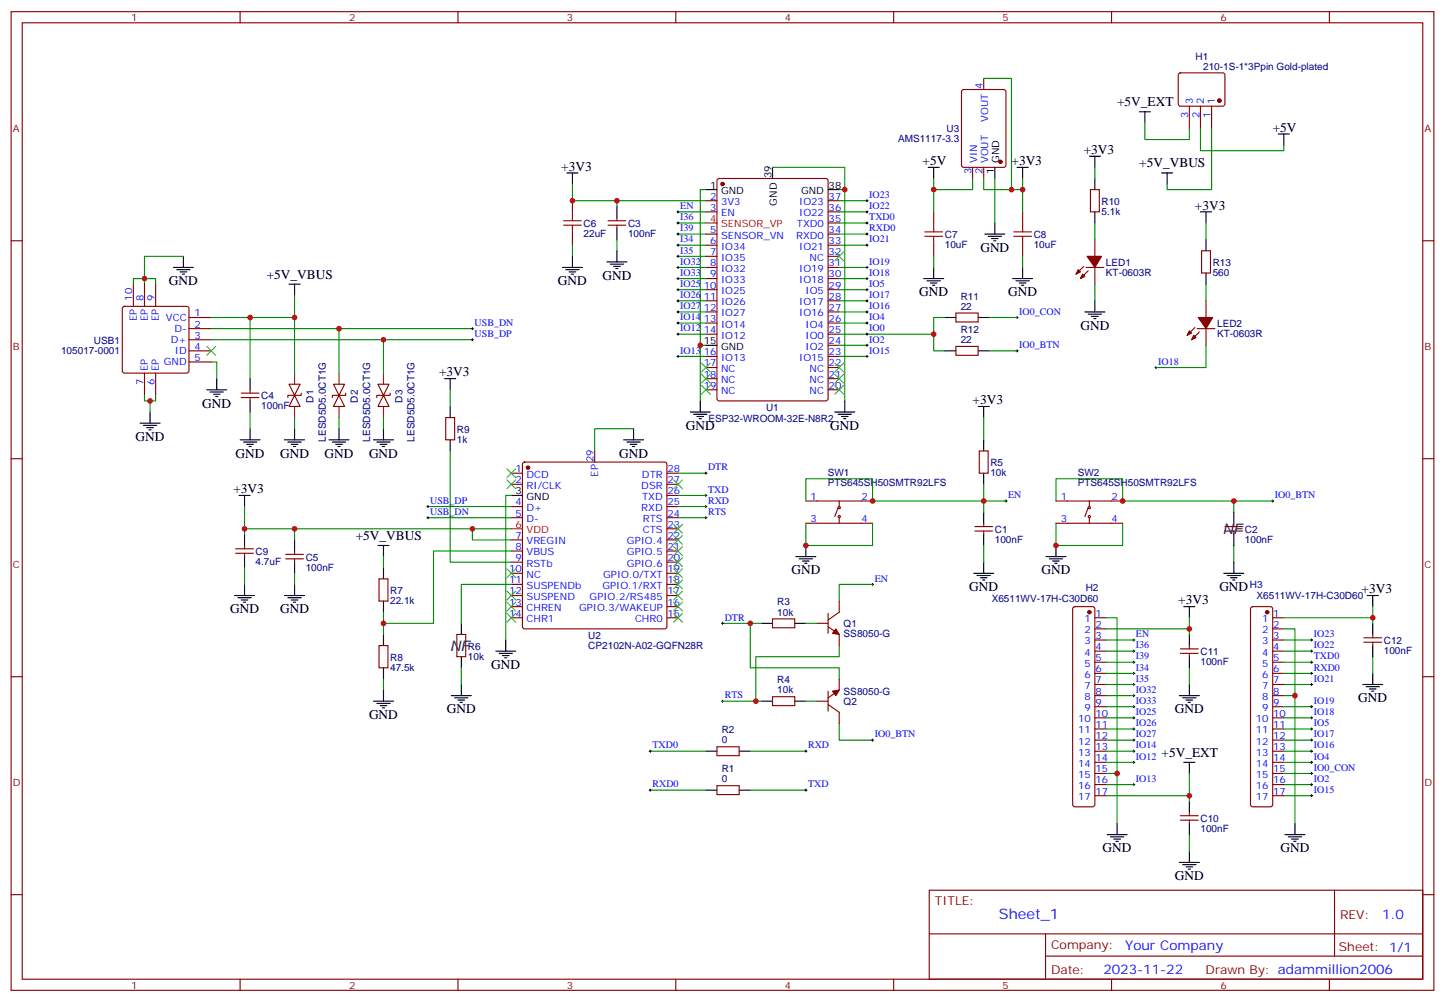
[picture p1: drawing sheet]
<svg xmlns="http://www.w3.org/2000/svg" width="459mm" height="318mm" viewBox="0 0 459 318" stroke-linecap="round" stroke-linejoin="round" font-family="sans-serif">
<g fill="none" stroke="#870000" stroke-width=".35">
<path d="M3.5 3.7h451.6v310.4h-451.6zM7.1 7.2h444.5v303.4h-444.5zM76.2 3.7v3.5M145.3 3.7v3.5M214.5 3.7v3.5M283.6 3.7v3.5M352.8 3.7v3.5M421.9 3.7v3.5M305.4 28.6l.5-.2h12.7l.6 .4 .1 23.6-.5 .6-12.9 .1-.7-.5v-23.5zM312.2 24.9v3.5M374.2 23.3l.4-.2h13.5l.5 .2 .2 .5-.1 9.5-.6 .4-13.7-.1-.5-.6v-9.2zM377.5 33.7v7"/>
<path d="M381 33.7v7M384.5 33.7v7M227.8 56.8l.4-.2h33.9l.7 .5v69.4l-.4 .6-34.2 .1-.6-.5-.1-69.4zM308.7 53.1v3.5M312.2 53.1v3.5M3.5 76.4h3.6M181.7 63.7v3.5M181.7 74.3v3.5M193 71.4h5.6M193 70h5.6M195.8 69v1M195.8 71.4v1.1"/>
<path d="M224 63.7h3.5M224 67.2h3.5M224 74.3h3.5M224 77.8h3.5M262.8 63.7h3.5M262.8 67.2h3.5M262.8 74.3h3.5M262.8 77.8h3.5M262.8 70.7h3.5M296.3 67.2v3.5M296.3 77.8v3.5M324.6 67.2v3.5"/>
<path d="M324.6 77.8v3.5M346.1 60.1h2.8v7.1h-2.8zM347.5 76v5.3M381.4 79.6h2.8v7h-2.8zM451.6 76.4h3.5M39 97.4l.5-.2h19.8l.5 .2 .2 .5v19.8l-.3 .5-.4 .2h-19.8l-.5-.3-.2-.4v-19.8zM42.3 90.1v7.1M45.9 90.1v7.1M49.4 90.1v7.1M224 81.3h3.5M224 84.8h3.5M224 88.4h3.5"/>
<path d="M224 91.9h3.5M224 95.4h3.5M224 99h3.5M262.8 81.3h3.5M262.8 84.8h3.5M262.8 88.4h3.5M262.8 91.9h3.5M262.8 95.4h3.5M262.8 99h3.5M303.4 99.3h7v2.8h-7zM344 84.5l-2.5 2.5M344.7 84.8h5.6"/>
<path d="M345.4 85.9l-2.5 2.5M347.5 84.8v5.3M382.8 95.4v5.3M45.9 118.4v7M49.4 118.4v7M60 100.7h7M60 104.2h7M60 107.8h7M60 111.3h7M60 114.8h7M224 102.5h3.5M224 106h3.5"/>
<path d="M224 113.1h3.5M224 116.6h3.5M262.8 102.5h3.5M262.8 106h3.5M262.8 113.1h3.5M262.8 116.6h3.5M262.8 109.5h3.5M303.4 109.9h7v2.8h-7zM379.2 103.9l-2.4 2.5M379.9 104.2h5.7M380.6 105.3l-2.4 2.5M382.8 104.2v5.3"/>
<path d="M76.6 126.1h5.6M76.6 124.7h5.6M79.4 123.6v1.1M79.4 126.1v1.1M91.7 121.9h3.5l-1.7 3.5zM93.5 125.4l1.7 3.5h-3.5zM95.6 124.7v.7h-4.2v.7M105.8 121.9h3.6l-1.8 3.5zM107.6 125.4l1.8 3.5h-3.6zM109.7 124.7v.7h-4.2v.7M119.9 121.9h3.6l-1.8 3.5zM121.7 125.4l1.8 3.5h-3.6z"/>
<path d="M123.8 124.7v.7h-4.2v.7M141.5 132.5h2.8v7h-2.8zM224 120.1h3.5M224 123.6h3.5M262.8 120.1h3.5M262.8 123.6h3.5M3.5 145.5h3.6M162.3 150.1h3.5M162.3 153.6h3.5M166 146.8l.5-.2h44.5l.5 .2 .2 .5v51.5l-.3 .5-.4 .2h-44.5l-.5-.2-.2-.5v-51.5zM188.7 143.1v3.5M211.7 150.1h3.5"/>
<path d="M211.7 153.6h3.5M211.7 157.2h3.5M255.8 158.9h21.1M266.3 158.9v1.8M310.8 143.1h2.8v7h-2.8zM335.1 158.9h21.2M345.7 158.9v1.8M451.6 145.5h3.5M74.8 175.5h5.6M74.8 174.1h5.6M77.6 173v1.1M77.6 175.5v1.1"/>
<path d="M90.7 177.3h5.6M90.7 175.9h5.6M93.5 174.8v1.1M93.5 177.3v1M162.3 160.7h3.5M162.3 164.2h3.5M162.3 171.3h3.5M162.3 174.8h3.5M162.3 178.3h3.5M211.7 160.7h3.5M211.7 164.2h3.5M211.7 171.3h3.5"/>
<path d="M211.7 174.8h3.5M211.7 178.3h3.5M211.7 167.7h3.5M255.8 166h21.1M266 161l-1.1 2.9M266.3 164.2v1.8M309.4 168.5h5.6M309.4 167h5.6M312.2 166v1M312.2 168.5v1M335.1 166h21.2M345.4 161l-1.1 2.9"/>
<path d="M345.7 164.2v1.8M388.8 168.5h5.6M388.8 167h5.6M391.6 166v1M391.6 168.5v1M120.3 183.6h2.8v7.1h-2.8zM162.3 181.9h3.5M162.3 185.4h3.5M162.3 188.9h3.5M162.3 192.4h3.5M162.3 196h3.5M211.7 181.9h3.5"/>
<path d="M211.7 185.4h3.5M211.7 188.9h3.5M211.7 192.4h3.5M211.7 196h3.5M245.2 196.3h7v2.8h-7zM259.3 197.7h3.5M262.8 198.8l3.5 2.5v3.5M262.8 194.6v6.3M266.3 190.7v3.5l-3.5 2.5M340.7 192.6l.4-.2h5.7l.5 .2 .2 .5v62.1l-.2 .5-.5 .2h-5.7l-.5-.2-.2-.5v-62.1zM347.5 196h3.5M347.5 199.5h3.5"/>
<path d="M397.1 192.6l.5-.2h5.6l.5 .2 .2 .5v62.1l-.2 .5-.5 .2h-5.6l-.5-.2-.2-.5v-62.1zM403.9 196h3.6M403.9 199.5h3.6M3.5 214.7h3.6M120.3 204.8h2.8v7h-2.8zM145 201.3h2.8v7h-2.8zM262.8 219.3v6.3M266.3 215.4v3.5l-3.5 2.5M347.5 203h3.5M347.5 206.6h3.5M347.5 210.1h3.5M347.5 213.6h3.5"/>
<path d="M347.5 217.1h3.5M374.6 207.3h5.7M374.6 205.8h5.7M377.5 204.8v1M377.5 207.3v1M403.9 203h3.6M403.9 206.6h3.6M403.9 210.1h3.6M403.9 213.6h3.6M403.9 217.1h3.6M432.9 203.7h5.6M432.9 202.3h5.6"/>
<path d="M435.7 201.3v1M435.7 203.7v1.1M451.6 214.7h3.5M227.5 236.9h7.1v2.8h-7.1zM245.2 221h7v2.8h-7zM259.3 222.4h3.5M262.8 223.5l3.5 2.5v3.5M347.5 220.7h3.5M347.5 224.2h3.5M347.5 227.7h3.5M347.5 231.2h3.5M347.5 234.8h3.5"/>
<path d="M347.5 238.3h3.5M403.9 220.7h3.6M403.9 224.2h3.6M403.9 227.7h3.6M403.9 231.2h3.6M403.9 234.8h3.6M403.9 238.3h3.6M227.5 249.2h7.1v2.9h-7.1zM347.5 241.8h3.5M347.5 245.4h3.5M347.5 248.9h3.5M347.5 252.4h3.5"/>
<path d="M374.6 258.8h5.7M377.5 257.7v1.1M403.9 241.8h3.6M403.9 245.4h3.6M403.9 248.9h3.6M403.9 252.4h3.6M374.6 260.2h5.7M377.5 260.2v1M3.5 283.8h3.6M294.9 282.4h156.7v28.2h-156.7zM295 296.2h156.4M331.8 296.2v14.2"/>
<path d="M423.5 282.4l.1 20.9M451.6 283.8h3.5M76.2 310.6v3.5M145.3 310.6v3.5M214.5 310.6v3.5M283.6 310.6v3.5M331.8 303.3h119.6M352.8 310.6v3.5M421.9 310.6v3.5"/>
<circle cx="266.3" cy="163.9" r=".35"/>
<circle cx="266.3" cy="161" r=".35"/>
<circle cx="345.7" cy="163.9" r=".35"/>
<circle cx="345.7" cy="161" r=".35"/>
</g>
<g fill="#870000" stroke="#870000" stroke-width=".35">
<path d="M343.6 87l.7 .7-1.4 .7z"/>
<path d="M342.2 85.5l.7 .8-1.4 .7z"/>
<path d="M345 81.3h4.6l-2.1 3.5z"/>
<path d="M378.9 106.4l.7 .7-1.4 .7z"/>
<path d="M377.5 105l.7 .7-1.4 .7z"/>
<path d="M380.3 100.7h4.6l-2.1 3.5z"/>
<path d="M264.2 219.3l2.1-.4-1 1.8z"/>
<path d="M265.3 199.5l1 1.8-2.1-.4z"/>
<circle cx="229.3" cy="58.4" r=".53"/>
<circle cx="167.6" cy="148.3" r=".53"/>
<circle cx="317.5" cy="51.3" r=".53"/>
<circle cx="387" cy="31.9" r=".53"/>
<circle cx="345.7" cy="194.2" r=".53"/>
<circle cx="402.2" cy="194.2" r=".53"/>
</g>
<g fill="none" stroke="#000" stroke-width=".35">
<path d="M361.6 35.5h3.5M363.4 35.5v3.5M179.9 54.9h3.5M181.7 54.9v3.5M245.2 53.1v3.5M294.6 53.1h3.5M296.3 53.1v3.5M315.7 53.1v3.5M322.8 53.1h3.5M324.6 53.1v3.5M345.7 49.6h3.5M347.5 49.6v3.5"/>
<path d="M347.5 56.6v3.5M368.7 54.9h3.5M370.4 54.9v3.5M405.7 42.5h3.5M407.5 42.5v3.5M195.8 65.4v3.6M195.8 72.5v3.5M195.8 79.6v3.5M224 60.1h3.5M262.8 60.1h3.5M312.6 74.3h6.3M313.6 75h4.3"/>
<path d="M314.7 75.7h2.1M315.4 76.4h.7M315.7 70.7v3.6M347.5 67.2v3.5M381 67.2h3.5M382.8 67.2v3.5M382.8 76v3.6M55 84.8h6.4M56.1 85.5h4.2M57.1 86.3h2.2M57.9 87h.7M58.2 81.3v3.5"/>
<path d="M91.7 90.1h3.5M93.5 90.1v3.6M178.5 84.8h6.4M179.6 85.5h4.2M180.6 86.3h2.1M181.3 87h.7M181.7 81.3v3.5M192.6 83.1h6.4M193.7 83.8h4.2M194.7 84.5h2.1M195.4 85.2h.7M293.2 88.4h6.3"/>
<path d="M294.2 89.1h4.2M295.3 89.8h2.1M296 90.5h.7M296.3 84.8v3.6M321.4 88.4h6.3M322.4 89.1h4.3M323.5 89.8h2.1M324.2 90.5h.7M324.6 84.8v3.6M344.3 99h6.4M345.4 99.7h4.2M347.5 95.4v3.6"/>
<path d="M382.8 86.6v3.5M224 109.5h3.5M299.9 100.7h3.5M299.9 111.3h3.5M310.4 100.7h3.6M310.4 111.3h3.6M346.4 100.4h2.1M347.1 101.1h.7M44.4 134.2h6.4M45.5 134.9h4.2M46.6 135.6h2.1M47.3 136.3h.7"/>
<path d="M47.6 130.7v3.5M65.6 123.6h6.4M66.7 124.4h4.2M67.7 125.1h2.1M68.4 125.8h.7M68.8 120.1v3.5M76.2 139.5h6.3M79.4 120.1v3.5M79.4 127.2v3.5M79.4 136v3.5M90.3 139.5h6.4M93.5 136v3.5"/>
<path d="M104.4 139.5h6.4M107.6 136v3.5M118.5 139.5h6.4M121.7 136v3.5M141.1 120.1h3.5M142.9 120.1v3.5M142.9 128.9v3.6M142.9 139.5v3.6M197.9 139.5h6.4M201.1 136v3.5M219.1 130.7h6.3M220.1 131.4h4.3"/>
<path d="M221.2 132.1h2.1M221.9 132.8h.7M222.2 127.2v3.5M264.9 130.7h6.4M266 131.4h4.2M267.1 132.1h2.1M267.8 132.8h.7M268.1 127.2v3.5M310.4 128.9h3.6M312.2 128.9v3.6M312.2 139.5v3.6M75.8 157.2h3.6"/>
<path d="M77.3 140.2h4.2M77.6 157.2v3.5M78.3 140.9h2.1M79 141.6h.7M91.4 140.2h4.2M92.4 140.9h2.1M93.1 141.6h.7M105.5 140.2h4.2M106.5 140.9h2.2M107.2 141.6h.7M119.6 140.2h4.2M120.6 140.9h2.2"/>
<path d="M121.4 141.6h.7M162.3 157.2h3.5M199 140.2h4.2M200 140.9h2.1M200.7 141.6h.7M312.2 150.1v3.5M77.6 169.5v3.5M77.6 176.6v3.5M93.5 171.3v3.5M93.5 178.3v3.6M119.9 173h3.6M121.7 173v3.6"/>
<path d="M252.6 176.6h6.3M253.6 177.3h4.3M254.7 178h2.1M255.4 178.7h.7M255.8 173v3.6M312.2 162.5v3.5M312.2 169.5v3.5M312.2 178.3v3.6M332 176.6h6.3M333 177.3h4.3M334.1 178h2.1M334.8 178.7h.7"/>
<path d="M335.1 173v3.6M391.6 162.5v3.5M391.6 169.5v3.5M391.6 178.3v3.6M74.4 188.9h6.4M75.5 189.6h4.2M76.6 190.3h2.1M77.3 191h.7M77.6 185.4v3.5M90.3 188.9h6.4M91.4 189.6h4.2M92.4 190.3h2.1"/>
<path d="M93.1 191h.7M93.5 185.4v3.5M121.7 180.1v3.5M121.7 190.7v3.5M146.4 197.7v3.6M241.7 197.7h3.5M252.2 197.7h3.6M309 181.9h6.4M310.1 182.6h4.2M311.1 183.3h2.2M311.9 184h.7M375.7 192.4h3.5"/>
<path d="M377.5 192.4v3.6M388.4 181.9h6.4M389.5 182.6h4.2M390.5 183.3h2.1M391.2 184h.7M433.9 188.9h3.5M435.7 188.9v3.5M435.7 197.7v3.6M121.7 201.3v3.5M121.7 211.8v3.6M121.7 218.9v3.5M146.4 208.3v3.5"/>
<path d="M146.4 217.1v3.6M157.3 206.6h6.4M158.4 207.3h4.2M159.5 208h2.1M160.2 208.7h.7M160.5 203v3.6M377.5 201.3v3.5M377.5 208.3v3.5M377.5 217.1v3.6M432.5 217.1h6.4M433.6 217.8h4.2M434.6 218.5h2.1"/>
<path d="M435.3 219.3h.7M435.7 204.8v3.5M435.7 213.6v3.5M118.5 222.4h6.4M119.6 223.1h4.2M120.6 223.8h2.2M121.4 224.5h.7M143.2 220.7h6.4M144.3 221.4h4.2M145.3 222.1h2.2M146 222.8h.8M224 238.3h3.5"/>
<path d="M234.6 238.3h3.5M241.7 222.4h3.5M252.2 222.4h3.6M374.3 220.7h6.3M375.4 221.4h4.2M376.4 222.1h2.1M377.1 222.8h.7M224 250.6h3.5M234.6 250.6h3.5M375.7 241.8h3.5M377.5 241.8v3.6M377.5 254.2v3.5"/>
<path d="M351.4 264.8h6.3M352.4 265.5h4.3M353.5 266.2h2.1M354.2 266.9h.7M354.5 261.2v3.6M374.3 273.6h6.3M375.4 274.3h4.2M376.4 275h2.1M377.1 275.7h.7M377.5 261.2v3.6M377.5 270.1v3.5M407.8 264.8h6.4"/>
<path d="M408.9 265.5h4.2M409.9 266.2h2.1M410.6 266.9h.7M411 261.2v3.6"/>
</g>
<path d="M224 70.7h3.5M162.3 167.7h3.5" fill="none" stroke="#f00" stroke-width=".35"/>
<path d="M93.5 118.4v3.5M107.6 118.4v3.5M121.7 118.4v3.5M93.5 128.9v3.6M107.6 128.9v3.6M121.7 128.9v3.6" fill="none" stroke="#8c2424" stroke-width=".35"/>
<path d="M178.9 71.4h5.6M178.9 70h5.6M181.7 67.2v2.8M181.7 71.4v2.9M293.5 75h5.7M293.5 73.6h5.7M296.3 70.7v2.9M296.3 75v2.8M321.7 75h5.7M321.7 73.6h5.7M324.6 70.7v2.9M324.6 75v2.8" fill="none" stroke="#a10000" stroke-width=".35"/>
<g fill="none" stroke="#008700" stroke-width=".35">
<path d="M312.2 24.9h8.8v35.2M363.4 39v5.3h14.1v-3.6M181.7 58.4v5.3h42.3M245.2 53.1h22.9v7M296.3 56.6v3.5h12.4v-3.5M312.2 56.6v3.5h12.4v-3.5M315.7 56.6v14.1M347.5 53.1v3.5M381 40.7v7.1h26.5v-1.8M384.5 40.7v19.4h-14.1v-1.7M181.7 77.8v3.5M195.8 63.7v1.7"/>
<path d="M195.8 76v3.6M215.2 67.2h8.8M215.2 70.7h8.8M215.2 74.3h8.8M215.2 77.8h8.8M224 60.1h-1.8v67.1M266.3 60.1h1.8v67.1M266.3 67.2h8.9M266.3 70.7h8.9M266.3 74.3h8.9M266.3 77.8h8.9M266.3 63.7h8.9"/>
<path d="M296.3 60.1v7.1M324.6 60.1v7.1M347.5 70.7v5.3M382.8 70.7v5.3M42.3 90.1v-1.7h7.1v1.7M58.2 81.3h-12.3v8.8M93.5 93.7v7M215.2 91.9h8.8M215.2 88.4h8.8M215.2 84.8h8.8M215.2 81.3h8.8M215.2 99h8.8"/>
<path d="M215.2 95.4h8.8M266.3 91.9h8.9M266.3 88.4h8.9M266.3 84.8h8.9M266.3 99h8.9M266.3 95.4h8.9M296.3 81.3v3.5M324.6 81.3v3.5M347.5 90.1v5.3M382.8 90.1v5.3M67 100.7h26.5v17.7M67 114.8h1.8v5.3"/>
<path d="M67 104.2h82.9M67 107.8h82.9M79.4 100.7v19.4M107.6 104.2v14.2M121.7 107.8v10.6M215.2 106h8.8M215.2 102.5h8.8M215.2 113.1h8.8M222.2 109.5h1.8M266.3 106h30v5.3h3.6M266.3 109.5h8.9M266.3 102.5h8.9"/>
<path d="M266.3 113.1h8.9M299.9 100.7h-3.6v5.3M314 100.7h8.8M314 111.3h8.8M382.8 109.5v7.1h-15.9M45.9 125.4v1.8h3.5v-1.8M47.6 127.2v3.5M79.4 130.7v5.3M93.5 132.5v3.5M107.6 132.5v3.5M121.7 132.5v3.5M142.9 123.6v5.3"/>
<path d="M201.1 136h-12.4v7.1M312.2 132.5v7M142.9 143.1v35.2h19.4M162.3 157.2h-1.8v45.8M215.2 150.1h8.8M215.2 157.2h8.8M255.8 158.9v-7h21.1v7h35.3v3.6M312.2 153.6v5.3h7.1M335.1 158.9v-7h21.2v7h35.3v3.6M391.6 158.9h12.3M77.6 160.7v7M93.5 167.7v3.6"/>
<path d="M121.7 176.6v3.5M135.8 160.7h26.5M135.8 164.2h26.5M149.9 167.7v3.6h12.4M162.3 174.8h-24.7v22.9h-15.9v3.6M162.3 167.7h-84.7v1.8M215.2 160.7h8.8M215.2 164.2h8.8M255.8 166v7h21.1v-7M312.2 173v5.3M335.1 166v7h21.2v-7M391.6 173v5.3"/>
<path d="M77.6 180.1v5.3M93.5 181.9v3.5M121.7 194.2v3.5M162.3 185.4h-15.9v12.3M229.3 197.7h8.8v14.1h28.2v3.6M238.1 197.7h3.6M255.8 197.7h3.5M276.9 185.4h-10.6v5.3M351 196h3.5v65.2M351 199.5h26.5M377.5 196v5.3M407.5 199.5h3.5v61.7"/>
<path d="M407.5 196h28.2M435.7 192.4v5.3M121.7 215.4v3.5M146.4 211.8v5.3M266.3 204.8v3.5h-26.4v14.1h1.8M351 203h8.8M351 217.1h8.8M351 213.6h8.8M351 210.1h8.8M351 206.6h8.8M377.5 211.8v5.3M407.5 203h8.8"/>
<path d="M407.5 217.1h8.8M407.5 213.6h8.8M407.5 210.1h8.8M407.5 206.6h8.8M435.7 208.3v5.3M206.4 238.3h17.6M229.3 222.4h10.6M238.1 238.3h17.7M255.8 222.4h3.5M266.3 229.5v5.3h10.6M351 238.3h8.8M351 234.8h8.8"/>
<path d="M351 231.2h8.8M351 227.7h8.8M351 224.2h8.8M351 220.7h8.8M407.5 238.3h8.8M407.5 234.8h8.8M407.5 231.2h8.8M407.5 227.7h8.8M407.5 224.2h8.8M407.5 220.7h3.5M206.4 250.6h17.6M238.1 250.6h17.7"/>
<path d="M351 248.9h8.8M351 241.8h8.8M351 245.4h3.5M377.5 245.4v7h-26.5M377.5 252.4v1.8M407.5 248.9h8.8M407.5 241.8h8.8M407.5 252.4h8.8M407.5 245.4h8.8M377.5 264.8v5.3"/>
</g>
<g fill="none" stroke="#000" stroke-width=".32">
<path d="M214.8 67.2h.7M214.8 77.8h.7M214.8 70.7h.7M214.8 74.3h.7M215.2 66.9v.7M215.2 70.4v.7M215.2 73.9v.7M215.2 77.4v.7M274.8 67.2h.7M274.8 77.8h.7M274.8 63.7h.7M274.8 70.7h.7"/>
<path d="M274.8 74.3h.7M275.2 63.3v.7M275.2 66.9v.7M275.2 70.4v.7M275.2 73.9v.7M275.2 77.4v.7M214.8 99h.7M214.8 95.4h.7M214.8 88.4h.7M214.8 84.8h.7M214.8 91.9h.7M214.8 81.3h.7"/>
<path d="M215.2 81v.7M215.2 84.5v.7M215.2 88v.7M215.2 91.5v.8M215.2 95.1v.7M215.2 98.6v.7M274.8 99h.7M274.8 95.4h.7M274.8 88.4h.7M274.8 84.8h.7M274.8 91.9h.7M275.2 84.5v.7"/>
<path d="M275.2 88v.7M275.2 91.5v.8M275.2 95.1v.7M275.2 98.6v.7M149.6 107.8h.7M149.6 104.2h.7M149.9 103.9v.7M149.9 107.4v.7M214.8 106h.7M214.8 113.1h.7M214.8 102.5h.7M215.2 102.1v.7"/>
<path d="M215.2 105.7v.7M215.2 112.7v.7M274.8 106h.7M274.8 113.1h.7M274.8 102.5h.7M274.8 109.5h.7M275.2 102.1v.7M275.2 105.7v.7M275.2 109.2v.7M275.2 112.7v.7M322.4 100.7h.7M322.4 111.3h.7"/>
<path d="M322.8 100.4v.7M322.8 110.9v.8M366.5 116.6h.7M366.9 116.2v.7M223.7 157.2h.7M223.7 150.1h.7M224 149.8v.7M224 156.8v.7M318.9 158.9h.7M319.3 158.6v.7M403.6 158.9h.7M403.9 158.6v.7"/>
<path d="M135.5 160.7h.7M135.5 164.2h.7M135.8 160.3v.7M135.8 163.9v.7M223.7 160.7h.7M223.7 164.2h.7M224 160.3v.7M224 163.9v.7M229 197.7h.7M229.3 197.4v.7M276.6 185.4h.7M276.9 185v.7"/>
<path d="M359.5 203h.7M359.5 206.6h.7M359.5 210.1h.7M359.5 213.6h.7M359.5 217.1h.7M359.8 202.7v.7M359.8 206.2v.7M359.8 209.7v.7M359.8 213.3v.7M359.8 216.8v.7M415.9 203h.7M415.9 206.6h.7"/>
<path d="M415.9 210.1h.7M415.9 213.6h.7M415.9 217.1h.7M416.3 202.7v.7M416.3 206.2v.7M416.3 209.7v.7M416.3 213.3v.7M416.3 216.8v.7M206 238.3h.7M206.4 237.9v.8M229 222.4h.7M229.3 222.1v.7"/>
<path d="M255.4 238.3h.7M255.8 237.9v.8M276.6 234.8h.7M276.9 234.4v.7M359.5 238.3h.7M359.5 234.8h.7M359.5 220.7h.7M359.5 224.2h.7M359.5 227.7h.7M359.5 231.2h.7M359.8 220.3v.7M359.8 223.8v.7"/>
<path d="M359.8 227.4v.7M359.8 230.9v.7M359.8 234.4v.7M359.8 237.9v.8M415.9 238.3h.7M415.9 234.8h.7M415.9 224.2h.7M415.9 227.7h.7M415.9 231.2h.7M416.3 223.8v.7M416.3 227.4v.7M416.3 230.9v.7"/>
<path d="M416.3 234.4v.7M416.3 237.9v.8M206 250.6h.7M206.4 250.3v.7M255.4 250.6h.7M255.8 250.3v.7M359.5 241.8h.7M359.5 248.9h.7M359.8 241.5v.7M359.8 248.5v.7M415.9 241.8h.7M415.9 248.9h.7"/>
<path d="M415.9 252.4h.7M415.9 245.4h.7M416.3 241.5v.7M416.3 245v.7M416.3 248.5v.7M416.3 252.1v.7"/>
</g>
<g fill="none" stroke="#3c3" stroke-width=".35">
<path d="M264.9 79.9l2.9 2.8M267.8 79.9l-2.9 2.8M65.6 109.9l2.8 2.8M68.4 109.9l-2.8 2.8M222.6 115.2l2.8 2.8M222.6 118.7l2.8 2.8M225.4 118.7l-2.8 2.8M225.4 115.2l-2.8 2.8M264.9 118.7l2.9 2.8M264.9 115.2l2.9 2.8M267.8 115.2l-2.9 2.8M267.8 118.7l-2.9 2.8"/>
<path d="M222.6 122.2l2.8 2.9M225.4 122.2l-2.8 2.9M264.9 122.2l2.9 2.9M267.8 122.2l-2.9 2.9M160.9 148.7l2.8 2.8M160.9 152.2l2.8 2.8M163.7 148.7l-2.8 2.8M163.7 152.2l-2.8 2.8M213.8 152.2l2.8 2.8M216.6 152.2l-2.8 2.8M213.8 166.3l2.8 2.9M213.8 169.9l2.8 2.8"/>
<path d="M213.8 173.4l2.8 2.8M213.8 176.9l2.8 2.8M216.6 166.3l-2.8 2.9M216.6 169.9l-2.8 2.8M216.6 173.4l-2.8 2.8M216.6 176.9l-2.8 2.8M160.9 194.6l2.8 2.8M160.9 191l2.8 2.9M160.9 187.5l2.8 2.8M160.9 180.4l2.8 2.9M163.7 194.6l-2.8 2.8M163.7 191l-2.8 2.9"/>
<path d="M163.7 187.5l-2.8 2.8M163.7 180.4l-2.8 2.9M213.8 180.4l2.8 2.9M213.8 184l2.8 2.8M213.8 187.5l2.8 2.8M213.8 191l2.8 2.9M213.8 194.6l2.8 2.8M216.6 180.4l-2.8 2.9M216.6 184l-2.8 2.8M216.6 187.5l-2.8 2.8M216.6 191l-2.8 2.9M216.6 194.6l-2.8 2.8"/>
</g>
<g fill="#c00">
<circle cx="255.8" cy="173" r=".88"/>
<circle cx="276.9" cy="158.9" r=".88"/>
<circle cx="356.3" cy="158.9" r=".88"/>
<circle cx="335.1" cy="173" r=".88"/>
<circle cx="312.2" cy="158.9" r=".88"/>
<circle cx="181.7" cy="63.7" r=".88"/>
<circle cx="195.8" cy="63.7" r=".88"/>
<circle cx="222.3" cy="109.5" r=".88"/>
<circle cx="268.1" cy="60.1" r=".88"/>
<circle cx="121.7" cy="197.7" r=".88"/>
<circle cx="93.5" cy="167.7" r=".88"/>
<circle cx="149.9" cy="167.7" r=".88"/>
<circle cx="77.6" cy="167.7" r=".88"/>
<circle cx="79.4" cy="100.7" r=".88"/>
<circle cx="121.7" cy="107.8" r=".88"/>
<circle cx="107.6" cy="104.2" r=".88"/>
<circle cx="93.5" cy="100.7" r=".88"/>
<circle cx="47.6" cy="127.2" r=".88"/>
<circle cx="45.9" cy="88.4" r=".88"/>
<circle cx="239.9" cy="222.4" r=".88"/>
<circle cx="238.1" cy="197.7" r=".88"/>
<circle cx="324.6" cy="60.1" r=".88"/>
<circle cx="296.3" cy="60.1" r=".88"/>
<circle cx="321" cy="60.1" r=".88"/>
<circle cx="296.3" cy="106" r=".88"/>
<circle cx="391.6" cy="158.9" r=".88"/>
<circle cx="354.5" cy="245.4" r=".88"/>
<circle cx="411" cy="220.7" r=".88"/>
<circle cx="435.7" cy="196" r=".88"/>
<circle cx="377.5" cy="199.5" r=".88"/>
<circle cx="377.5" cy="252.4" r=".88"/>
</g>
<g font-size="4.6" fill="#333">
<text x="388.1" y="169.5">NF</text>
<text x="142.9" y="206.6">NF</text>
</g>
<text font-size="4.6" fill="#00f" x="317" y="291.4">Sheet_1</text>
<g font-size="4.2">
<text x="354.5" y="33.7">+5V_EXT</text>
<text x="403.9" y="41.8">+5V</text>
<text x="292.8" y="52.4">+5V</text>
<text x="321" y="52.4">+3V3</text>
<text x="344" y="48.9">+3V3</text>
<text x="361.6" y="53.1">+5V_VBUS</text>
<text x="178.2" y="54.2">+3V3</text>
<text x="379.2" y="66.5">+3V3</text>
<text x="311.1" y="79.9">GND</text>
<text x="84.7" y="88.4">+5V_VBUS</text>
<text x="191.2" y="88.7">GND</text>
<text x="53.6" y="90.5">GND</text>
<text x="177.1" y="90.5">GND</text>
<text x="291.7" y="94">GND</text>
<text x="320" y="94">GND</text>
<text x="342.9" y="104.6">GND</text>
<text x="139.3" y="119.4">+3V3</text>
<text x="64.2" y="129.3">GND</text>
<text x="308.7" y="128.2">+3V3</text>
<text x="217.7" y="136.3">GND</text>
<text x="263.5" y="136.3">GND</text>
<text x="43" y="139.9">GND</text>
<text x="74.8" y="145.2">GND</text>
<text x="88.9" y="145.2">GND</text>
<text x="103" y="145.2">GND</text>
<text x="117.1" y="145.2">GND</text>
<text x="196.5" y="145.2">GND</text>
<text x="74.1" y="156.5">+3V3</text>
<text x="112.9" y="171.3">+5V_VBUS</text>
<text x="251.2" y="182.2">GND</text>
<text x="330.6" y="182.2">GND</text>
<text x="307.6" y="187.5">GND</text>
<text x="373.9" y="191.7">+3V3</text>
<text x="387" y="187.5">GND</text>
<text x="432.2" y="188.2">+3V3</text>
<text x="73" y="194.6">GND</text>
<text x="88.9" y="194.6">GND</text>
<text x="155.9" y="212.2">GND</text>
<text x="141.8" y="226.3">GND</text>
<text x="372.9" y="226.3">GND</text>
<text x="431.1" y="222.8">GND</text>
<text x="117.1" y="228.1">GND</text>
<text x="368.7" y="240.1">+5V_EXT</text>
<text x="350" y="270.4">GND</text>
<text x="406.4" y="270.4">GND</text>
<text x="372.9" y="279.2">GND</text>
</g>
<g font-size="4.2" fill="#00f">
<text x="438.7" y="291.7">1.0</text>
<text x="357.1" y="301.2">Your Company</text>
<text x="350.2" y="309">2023-11-22</text>
</g>
<g font-size="3.9" fill="#800">
<text x="296.7" y="287">TITLE:</text>
<text x="425.3" y="291.7">REV:</text>
<text x="333.6" y="301.2">Company:</text>
<text x="425" y="301.8">Sheet: 1/1</text>
<text x="333.6" y="308.9">Date:</text>
<text x="382.6" y="308.9">Drawn By: adammillion2006</text>
</g>
<g font-size="3.2" fill="#800">
<text x="41.6" y="6.7">1</text>
<text x="110.8" y="6.7">2</text>
<text x="179.9" y="6.7">3</text>
<text x="249.1" y="6.7">4</text>
<text x="318.2" y="6.7">5</text>
<text x="387.3" y="6.7">6</text>
<text x="4.1" y="41.8">A</text>
<text x="452.1" y="41.8">A</text>
<text x="4.1" y="110.9">B</text>
<text x="452.1" y="110.9">B</text>
<text x="4.1" y="180.1">C</text>
<text x="452.1" y="180.1">C</text>
<text x="4.1" y="249.2">D</text>
<text x="452.1" y="249.2">D</text>
<text x="41.6" y="313.6">1</text>
<text x="110.8" y="313.6">2</text>
<text x="179.9" y="313.6">3</text>
<text x="249.1" y="313.6">4</text>
<text x="318.2" y="313.6">5</text>
<text x="387.3" y="313.6">6</text>
</g>
<g font-size="3.2" fill="#000080">
<text x="379.4" y="19.1">H1</text>
<text x="381.9" y="22">210-1S-1*3Ppin Gold-plated</text>
<text x="300.4" y="42">U3</text>
<text x="285" y="45.2">AMS1117-3.3</text>
<text x="349.6" y="64.9">R10</text>
<text x="185.2" y="72">C6</text>
<text x="199.3" y="72">C3</text>
<text x="349.6" y="68.2">5.1k</text>
<text x="185.2" y="75.2">22uF</text>
<text x="199.3" y="75.2">100nF</text>
<text x="299.9" y="75.5">C7</text>
<text x="328.1" y="75.5">C8</text>
<text x="299.9" y="78.7">10uF</text>
<text x="328.1" y="78.7">10uF</text>
<text x="351" y="87.6">KT-0603R</text>
<text x="351" y="84.3">LED1</text>
<text x="384.9" y="87.6">560</text>
<text x="384.9" y="84.3">R13</text>
<text x="304.9" y="95">R11</text>
<text x="304.9" y="98.2">22</text>
<text x="304.9" y="105.6">R12</text>
<text x="386.3" y="107">KT-0603R</text>
<text x="386.3" y="103.7">LED2</text>
<text x="19.4" y="112.3">105017-0001</text>
<text x="29.8" y="109">USB1</text>
<text x="304.9" y="108.8">22</text>
<text x="82.9" y="129.9">100nF</text>
<text x="82.9" y="126.7">C4</text>
<text x="99.5" y="127.7" transform="rotate(-90 99.5 127.7)">D1</text>
<text x="113.6" y="127.7" transform="rotate(-90 113.6 127.7)">D2</text>
<text x="127.7" y="127.7" transform="rotate(-90 127.7 127.7)">D3</text>
<text x="243.1" y="130.3">U1</text>
<text x="145" y="137.3">R9</text>
<text x="224.9" y="133.7">ESP32-WROOM-32E-N8R2</text>
<text x="103.4" y="140.1" transform="rotate(-90 103.4 140.1)">LESD5D5.0CT1G</text>
<text x="117.5" y="140.1" transform="rotate(-90 117.5 140.1)">LESD5D5.0CT1G</text>
<text x="131.6" y="140.1" transform="rotate(-90 131.6 140.1)">LESD5D5.0CT1G</text>
<text x="145" y="140.5">1k</text>
<text x="314.3" y="147.8">R5</text>
<text x="262.7" y="154.2">PTS645SH50SMTR92LFS</text>
<text x="262.7" y="151">SW1</text>
<text x="314.3" y="151.1">10k</text>
<text x="342.1" y="154.2">PTS645SH50SMTR92LFS</text>
<text x="342.1" y="151">SW2</text>
<text x="315.7" y="172.2">100nF</text>
<text x="315.7" y="169">C1</text>
<text x="395.1" y="172.2">100nF</text>
<text x="395.1" y="169">C2</text>
<text x="81.1" y="179.3">4.7uF</text>
<text x="81.1" y="176.1">C9</text>
<text x="97" y="177.8">C5</text>
<text x="97" y="181">100nF</text>
<text x="123.8" y="191.6">22.1k</text>
<text x="123.8" y="188.4">R7</text>
<text x="314.8" y="191">X6511WV-17H-C30D60</text>
<text x="344.6" y="187.5">H2</text>
<text x="396.7" y="186.6">H3</text>
<text x="398.8" y="190.1">X6511WV-17H-C30D60</text>
<text x="246.7" y="195.3">10k</text>
<text x="246.7" y="192">R3</text>
<text x="186.7" y="202.8">U2</text>
<text x="267.8" y="202.2">SS8050-G</text>
<text x="267.8" y="199">Q1</text>
<text x="123.8" y="209.6">R8</text>
<text x="148.5" y="209.3">10k</text>
<text x="148.5" y="206">R6</text>
<text x="186.7" y="206">CP2102N-A02-GQFN28R</text>
<text x="381" y="207.8">C11</text>
<text x="439.2" y="207.5">100nF</text>
<text x="439.2" y="204.3">C12</text>
<text x="123.8" y="212.8">47.5k</text>
<text x="381" y="211">100nF</text>
<text x="246.7" y="220">10k</text>
<text x="246.7" y="216.7">R4</text>
<text x="267.8" y="220.4">SS8050-G</text>
<text x="267.8" y="223.6">Q2</text>
<text x="229.1" y="232.6">R2</text>
<text x="229.1" y="235.8">0</text>
<text x="229.1" y="245">R1</text>
<text x="229.1" y="248.2">0</text>
<text x="381" y="264">100nF</text>
<text x="381" y="260.7">C10</text>
</g>
<g font-size="3.2" fill="#00f">
<text x="311.9" y="28.2" transform="rotate(-90 311.9 28.2)">4</text>
<text x="378.5" y="33" transform="rotate(-90 378.5 33)">3</text>
<text x="382.1" y="33" transform="rotate(-90 382.1 33)">2</text>
<text x="385.6" y="33" transform="rotate(-90 385.6 33)">1</text>
<text x="313.6" y="38.6" transform="rotate(-90 313.6 38.6)">VOUT</text>
<text x="377.1" y="37.5" transform="rotate(-90 377.1 37.5)">3</text>
<text x="380.6" y="37.5" transform="rotate(-90 380.6 37.5)">2</text>
<text x="384.2" y="37.5" transform="rotate(-90 384.2 37.5)">1</text>
<text x="310.1" y="51.8" transform="rotate(-90 310.1 51.8)">VIN</text>
<text x="313.6" y="51.8" transform="rotate(-90 313.6 51.8)">VOUT</text>
<text x="308.3" y="55.3" transform="rotate(-90 308.3 55.3)">3</text>
<text x="311.9" y="55.3" transform="rotate(-90 311.9 55.3)">2</text>
<text x="225.3" y="63.3">2</text>
<text x="228.8" y="65.1">3V3</text>
<text x="253.7" y="65.1">IO23</text>
<text x="263" y="63.3">37</text>
<text x="275.9" y="62.8">IO23</text>
<text x="215.9" y="66.3">EN</text>
<text x="215.9" y="69.8">I36</text>
<text x="225.3" y="66.9">3</text>
<text x="228.8" y="68.6">EN</text>
<text x="253.7" y="68.6">IO22</text>
<text x="263" y="70.4">35</text>
<text x="263" y="66.9">36</text>
<text x="275.9" y="66.3">IO22</text>
<text x="275.9" y="69.8">TXD0</text>
<text x="215.9" y="76.9">I34</text>
<text x="215.9" y="73.4">I39</text>
<text x="225.3" y="73.9">5</text>
<text x="225.3" y="77.4">6</text>
<text x="228.8" y="75.7">SENSOR_VN</text>
<text x="252.7" y="75.7">RXD0</text>
<text x="252.9" y="72.1">TXD0</text>
<text x="263" y="77.4">33</text>
<text x="263" y="73.9">34</text>
<text x="275.9" y="76.9">IO21</text>
<text x="275.9" y="73.4">RXD0</text>
<text x="215.9" y="84">IO32</text>
<text x="215.9" y="80.4">I35</text>
<text x="225.3" y="81">7</text>
<text x="228.8" y="79.2">IO34</text>
<text x="228.8" y="82.7">IO35</text>
<text x="253.7" y="79.2">IO21</text>
<text x="256.9" y="82.7">NC</text>
<text x="263" y="81">32</text>
<text x="275.9" y="84">IO19</text>
<text x="215.9" y="87.5">IO33</text>
<text x="225.3" y="84.5">8</text>
<text x="225.3" y="88">9</text>
<text x="228.8" y="86.3">IO32</text>
<text x="228.8" y="89.8">IO33</text>
<text x="253.7" y="89.8">IO18</text>
<text x="253.7" y="86.3">IO19</text>
<text x="263" y="88">30</text>
<text x="263" y="84.5">31</text>
<text x="275.9" y="87.5">IO18</text>
<text x="42" y="95.4" transform="rotate(-90 42 95.4)">10</text>
<text x="45.5" y="95.4" transform="rotate(-90 45.5 95.4)">8</text>
<text x="49" y="95.4" transform="rotate(-90 49 95.4)">9</text>
<text x="215.9" y="91">IO25</text>
<text x="215.9" y="94.5">IO26</text>
<text x="223.3" y="91.5">10</text>
<text x="223.3" y="95.1">11</text>
<text x="228.8" y="93.3">IO25</text>
<text x="255.7" y="93.3">IO5</text>
<text x="263" y="95.1">28</text>
<text x="263" y="91.5">29</text>
<text x="275.9" y="94.5">IO17</text>
<text x="275.9" y="91">IO5</text>
<text x="43.4" y="101.8" transform="rotate(-90 43.4 101.8)">EP</text>
<text x="46.9" y="101.8" transform="rotate(-90 46.9 101.8)">EP</text>
<text x="50.4" y="101.8" transform="rotate(-90 50.4 101.8)">EP</text>
<text x="52.7" y="101.8">VCC</text>
<text x="61.7" y="100.4">1</text>
<text x="215.9" y="101.6">IO14</text>
<text x="215.9" y="98.1">IO27</text>
<text x="223.3" y="98.6">12</text>
<text x="228.8" y="96.8">IO26</text>
<text x="228.8" y="100.4">IO27</text>
<text x="253.7" y="100.4">IO16</text>
<text x="253.7" y="96.8">IO17</text>
<text x="263" y="98.6">27</text>
<text x="275.9" y="98.1">IO16</text>
<text x="275.9" y="101.6">IO4</text>
<text x="323.5" y="99.8">IO0_CON</text>
<text x="55.4" y="105.3">D-</text>
<text x="61.7" y="103.9">2</text>
<text x="61.7" y="107.4">3</text>
<text x="150.6" y="106.9">USB_DP</text>
<text x="150.6" y="103.4">USB_DN</text>
<text x="215.9" y="105.1">IO12</text>
<text x="223.3" y="102.1">13</text>
<text x="223.3" y="105.7">14</text>
<text x="228.8" y="103.9">IO14</text>
<text x="228.8" y="107.4">IO12</text>
<text x="255.7" y="107.4">IO0</text>
<text x="255.7" y="103.9">IO4</text>
<text x="263" y="105.7">25</text>
<text x="263" y="102.1">26</text>
<text x="275.9" y="105.1">IO0</text>
<text x="54.2" y="108.8">D+</text>
<text x="55.5" y="112.4">ID</text>
<text x="61.7" y="110.9">4</text>
<text x="215.9" y="112.2">IO13</text>
<text x="223.3" y="112.7">16</text>
<text x="255.7" y="110.9">IO2</text>
<text x="263" y="112.7">23</text>
<text x="263" y="109.2">24</text>
<text x="275.9" y="112.2">IO15</text>
<text x="275.9" y="108.7">IO2</text>
<text x="323.5" y="110.4">IO0_BTN</text>
<text x="46.9" y="117.7" transform="rotate(-90 46.9 117.7)">EP</text>
<text x="50.4" y="117.7" transform="rotate(-90 50.4 117.7)">EP</text>
<text x="52" y="115.9">GND</text>
<text x="61.7" y="114.5">5</text>
<text x="223.3" y="116.2">17</text>
<text x="223.3" y="119.8">18</text>
<text x="228.8" y="114.5">IO13</text>
<text x="228.8" y="118">NC</text>
<text x="253.7" y="114.5">IO15</text>
<text x="256.9" y="118">NC</text>
<text x="263" y="119.8">21</text>
<text x="263" y="116.2">22</text>
<text x="367.6" y="115.7">IO18</text>
<text x="45.5" y="122.1" transform="rotate(-90 45.5 122.1)">7</text>
<text x="49" y="122.1" transform="rotate(-90 49 122.1)">6</text>
<text x="223.3" y="123.3">19</text>
<text x="228.8" y="121.5">NC</text>
<text x="228.8" y="125.1">NC</text>
<text x="256.9" y="125.1">NC</text>
<text x="256.9" y="121.5">NC</text>
<text x="263" y="123.3">20</text>
<text x="163.6" y="149.8">1</text>
<text x="188.4" y="146.6" transform="rotate(-90 188.4 146.6)">29</text>
<text x="211.8" y="149.8">28</text>
<text x="224.7" y="149.2">DTR</text>
<text x="163.6" y="153.3">2</text>
<text x="167.1" y="151.5">DCD</text>
<text x="167.1" y="155">RI/CLK</text>
<text x="189.8" y="151.2" transform="rotate(-90 189.8 151.2)">EP</text>
<text x="203.5" y="155">DSR</text>
<text x="203.8" y="151.5">DTR</text>
<text x="211.8" y="153.3">27</text>
<text x="136.5" y="159.8">USB_DP</text>
<text x="163.6" y="160.3">4</text>
<text x="203.8" y="158.6">TXD</text>
<text x="211.8" y="160.3">25</text>
<text x="211.8" y="156.8">26</text>
<text x="224.7" y="159.8">RXD</text>
<text x="224.7" y="156.3">TXD</text>
<text x="257.3" y="158.6">1</text>
<text x="273.4" y="158.6">2</text>
<text x="320" y="158">EN</text>
<text x="336.6" y="158.6">1</text>
<text x="352.8" y="158.6">2</text>
<text x="404.6" y="158">IO0_BTN</text>
<text x="136.5" y="163.3">USB_DN</text>
<text x="163.6" y="163.9">5</text>
<text x="167.1" y="162.1">D+</text>
<text x="167.1" y="165.6">D-</text>
<text x="203.5" y="162.1">RXD</text>
<text x="204" y="165.6">RTS</text>
<text x="211.8" y="167.4">23</text>
<text x="211.8" y="163.9">24</text>
<text x="224.7" y="163.3">RTS</text>
<text x="257.3" y="165.6">3</text>
<text x="273.4" y="165.6">4</text>
<text x="336.6" y="165.6">3</text>
<text x="352.8" y="165.6">4</text>
<text x="163.6" y="170.9">7</text>
<text x="167.1" y="172.7">VREGIN</text>
<text x="199" y="172.7">GPIO.4</text>
<text x="204" y="169.2">CTS</text>
<text x="211.8" y="170.9">22</text>
<text x="163.6" y="174.4">8</text>
<text x="163.6" y="178">9</text>
<text x="167.1" y="176.2">VBUS</text>
<text x="167.1" y="179.7">RSTb</text>
<text x="199" y="179.7">GPIO.6</text>
<text x="199" y="176.2">GPIO.5</text>
<text x="211.8" y="178">20</text>
<text x="211.8" y="174.4">21</text>
<text x="161.6" y="181.5">10</text>
<text x="161.6" y="185">11</text>
<text x="167.1" y="183.3">NC</text>
<text x="191.5" y="183.3">GPIO.0/TXT</text>
<text x="211.8" y="185">18</text>
<text x="211.8" y="181.5">19</text>
<text x="277.6" y="184.5">EN</text>
<text x="161.6" y="188.6">12</text>
<text x="167.1" y="186.8">SUSPENDb</text>
<text x="167.1" y="190.3">SUSPEND</text>
<text x="187.1" y="190.3">GPIO.2/RS485</text>
<text x="191.2" y="186.8">GPIO.1/RXT</text>
<text x="211.8" y="188.6">17</text>
<text x="161.6" y="192.1">13</text>
<text x="161.6" y="195.6">14</text>
<text x="167.1" y="193.9">CHREN</text>
<text x="167.1" y="197.4">CHR1</text>
<text x="183.8" y="193.9">GPIO.3/WAKEUP</text>
<text x="201.5" y="197.4">CHR0</text>
<text x="211.8" y="195.6">15</text>
<text x="211.8" y="192.1">16</text>
<text x="230" y="196.8">DTR</text>
<text x="344.2" y="197.4">1</text>
<text x="347.7" y="195.6">1</text>
<text x="400.6" y="197.4">1</text>
<text x="404.1" y="195.6">1</text>
<text x="344.2" y="200.9">2</text>
<text x="347.7" y="199.1">2</text>
<text x="347.7" y="202.7">3</text>
<text x="360.5" y="202.1">EN</text>
<text x="400.6" y="200.9">2</text>
<text x="404.1" y="199.1">2</text>
<text x="404.1" y="202.7">3</text>
<text x="417" y="202.1">IO23</text>
<text x="344.2" y="204.4">3</text>
<text x="344.2" y="208">4</text>
<text x="347.7" y="206.2">4</text>
<text x="347.7" y="209.7">5</text>
<text x="360.5" y="205.7">I36</text>
<text x="360.5" y="209.2">I39</text>
<text x="400.6" y="204.4">3</text>
<text x="400.6" y="208">4</text>
<text x="404.1" y="206.2">4</text>
<text x="404.1" y="209.7">5</text>
<text x="417" y="205.7">IO22</text>
<text x="417" y="209.2">TXD0</text>
<text x="344.2" y="211.5">5</text>
<text x="344.2" y="215">6</text>
<text x="347.7" y="213.3">6</text>
<text x="360.5" y="212.7">I34</text>
<text x="400.6" y="211.5">5</text>
<text x="400.6" y="215">6</text>
<text x="404.1" y="213.3">6</text>
<text x="417" y="212.7">RXD0</text>
<text x="230" y="221.5">RTS</text>
<text x="344.2" y="218.5">7</text>
<text x="347.7" y="216.8">7</text>
<text x="347.7" y="220.3">8</text>
<text x="360.5" y="216.3">I35</text>
<text x="360.5" y="219.8">IO32</text>
<text x="400.6" y="218.5">7</text>
<text x="404.1" y="216.8">7</text>
<text x="404.1" y="220.3">8</text>
<text x="417" y="216.3">IO21</text>
<text x="344.2" y="222.1">8</text>
<text x="344.2" y="225.6">9</text>
<text x="347.7" y="223.8">9</text>
<text x="347.7" y="227.4">10</text>
<text x="360.5" y="223.3">IO33</text>
<text x="360.5" y="226.8">IO25</text>
<text x="400.6" y="222.1">8</text>
<text x="400.6" y="225.6">9</text>
<text x="404.1" y="223.8">9</text>
<text x="404.1" y="227.4">10</text>
<text x="417" y="223.3">IO19</text>
<text x="417" y="226.8">IO18</text>
<text x="277.6" y="233.9">IO0_BTN</text>
<text x="342.1" y="229.1">10</text>
<text x="342.1" y="232.7">11</text>
<text x="347.7" y="230.9">11</text>
<text x="360.5" y="230.4">IO26</text>
<text x="360.5" y="233.9">IO27</text>
<text x="398.6" y="229.1">10</text>
<text x="398.6" y="232.7">11</text>
<text x="404.1" y="230.9">11</text>
<text x="417" y="230.4">IO5</text>
<text x="417" y="233.9">IO17</text>
<text x="207.1" y="237.4">TXD0</text>
<text x="256.5" y="237.4">RXD</text>
<text x="342.1" y="236.2">12</text>
<text x="342.1" y="239.7">13</text>
<text x="347.7" y="234.4">12</text>
<text x="347.7" y="237.9">13</text>
<text x="360.5" y="237.4">IO14</text>
<text x="398.6" y="236.2">12</text>
<text x="398.6" y="239.7">13</text>
<text x="404.1" y="234.4">12</text>
<text x="404.1" y="237.9">13</text>
<text x="417" y="237.4">IO16</text>
<text x="342.1" y="243.2">14</text>
<text x="347.7" y="241.5">14</text>
<text x="347.7" y="245">15</text>
<text x="360.5" y="240.9">IO12</text>
<text x="398.6" y="243.2">14</text>
<text x="404.1" y="241.5">14</text>
<text x="404.1" y="245">15</text>
<text x="417" y="240.9">IO4</text>
<text x="417" y="244.5">IO0_CON</text>
<text x="207.1" y="249.8">RXD0</text>
<text x="256.5" y="249.8">TXD</text>
<text x="342.1" y="246.8">15</text>
<text x="342.1" y="250.3">16</text>
<text x="347.7" y="248.5">16</text>
<text x="360.5" y="248">IO13</text>
<text x="398.6" y="246.8">15</text>
<text x="398.6" y="250.3">16</text>
<text x="404.1" y="248.5">16</text>
<text x="417" y="248">IO2</text>
<text x="417" y="251.5">IO15</text>
<text x="342.1" y="253.8">17</text>
<text x="347.7" y="252.1">17</text>
<text x="398.6" y="253.8">17</text>
<text x="404.1" y="252.1">17</text>
</g>
<g font-size="3.2">
<text x="317.1" y="51.8" transform="rotate(-90 317.1 51.8)">GND</text>
<text x="225.3" y="59.8">1</text>
<text x="244.8" y="56.4" transform="rotate(-90 244.8 56.4)">39</text>
<text x="263" y="59.8">38</text>
<text x="315.4" y="55.3" transform="rotate(-90 315.4 55.3)">1</text>
<text x="228.8" y="61.6">GND</text>
<text x="246.6" y="65.2" transform="rotate(-90 246.6 65.2)">GND</text>
<text x="254.2" y="61.6">GND</text>
<text x="223.3" y="109.2">15</text>
<text x="228.8" y="110.9">GND</text>
<text x="163.6" y="156.8">3</text>
<text x="167.1" y="158.6">GND</text>
</g>
<g font-size="3.2" fill="#f00">
<text x="225.3" y="70.4">4</text>
<text x="228.8" y="72.1">SENSOR_VP</text>
<text x="163.6" y="167.4">6</text>
<text x="167.1" y="169.2">VDD</text>
</g>
</svg>
